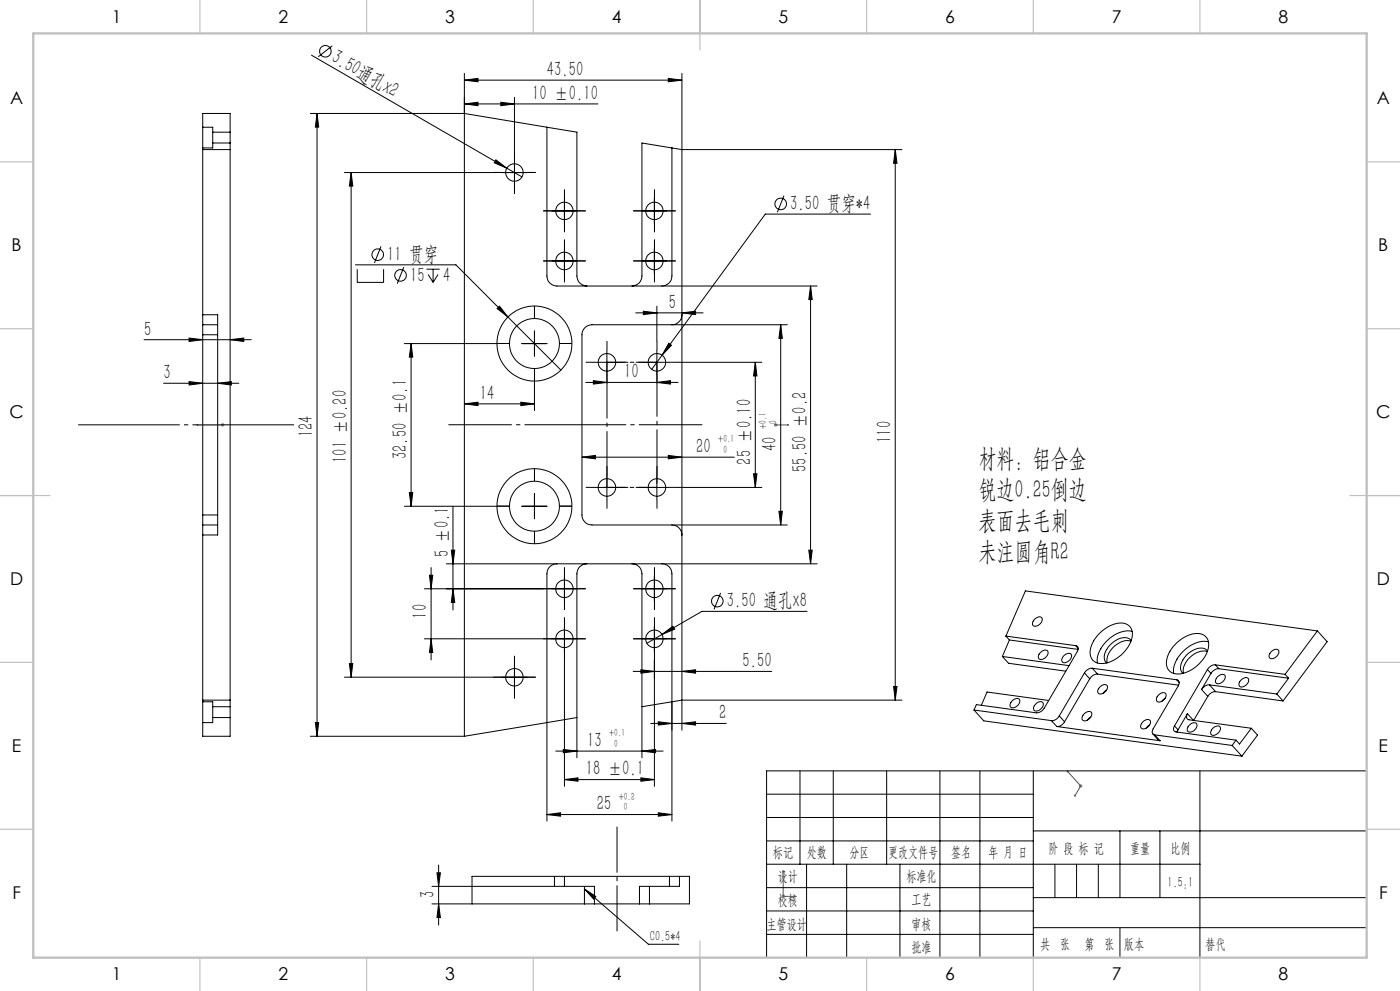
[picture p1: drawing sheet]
<svg xmlns="http://www.w3.org/2000/svg" width="420mm" height="297mm" viewBox="0 0 420 297" stroke-linecap="round" stroke-linejoin="round" font-family="sans-serif">
<g fill="none" stroke="#000" stroke-width=".3">
<path d="M93.5 16.5l58.5 33.9M99.7 13.7l-4.2 3.3M60.8 38.1h3v6.2h-3M63.8 39.6h5.2M93.1 34h46.2l33.8 5.6v43.1a3 3 0 0 0 3 3M95.1 34l.5 4.1h-1zM95.1 34v186.7M139.3 24l4.1-.5v1zM139.3 22v198.7M139.3 24h65.3M139.3 31.1l4.1-.4v1zM139.3 31.1h40.1"/>
<path d="M150.2 30.7l4.1 .4-4.1 .6zM154.3 29.2v16.1M164.1 38.1v44.6a3 3 0 0 0 3 3h78M200.5 23.5l4.1 .5-4.1 .5zM204.6 22v196.8M60.8 44.8h8.2M63.8 42.9h5.2M103.3 51.7h44.7M105.3 51.7l.5 4.1h-1zM105.3 51.7v151.2M148.8 47.9l3.2 2.5-3.7-1.6zM150.6 51.7h7.5"/>
<path d="M152 50.4l4.6 2.6M154.3 48v7.5M169.3 59.5v7.5M196.3 59.5v7.5M201.6 44.3v38.4a3 3 0 0 1-3 3M201.6 44.3l-9-1.4v39.8a3 3 0 0 1-3 3M201.6 44.3l3 .5h66M235.2 58.6l-2 5M268.6 44.8v165M268.6 44.8l.5 4.1h-1zM106.6 79.4h30.2l15.6 15.6M114.3 73.8l-2 5"/>
<path d="M165.6 78.2h7.5M165.6 63.2h7.5M169.3 74.5v7.4M192.6 78.2h7.5M192.6 63.2h7.5M196.3 74.5v7.4M261.2 64.2h-31.6l-31 42.3M60.8 94.3v3M60.8 97.3v3M60.8 97.3h4.5M60.8 94.3v-60.3h8.2v186.7h-8.2v-60.4M60.8 94.3h4.5v66h-4.5"/>
<path d="M107.2 80.7v3.9h7.9v-3.9M121.1 80l-1.9 5M128 80.7h3.9M128.4 82.3l1.5 2.3M129.9 80.7v3.9M131.4 82.3l-1.5 2.3M149.1 92.5l.8-.7 2.5 3.2zM152.4 95l15.9 15.9M160.3 99.2v7.5M190.7 93.8h20.2M193 93.3l4.1 .5-4.1 .5zM197.1 91.8v10.4"/>
<path d="M204.6 94.3a3 3 0 0 1-3 3M204.6 93.8l4.1-.5v1zM234.2 97.3l.5 4.1h-1zM234.2 97.3v60M236.2 97.3h-58.6a3 3 0 0 0-3 3v54a3 3 0 0 0 3 3h58.6M243.2 85.7l.5 4.1h-1.1zM243.2 85.7v83.3M43.2 101.8h32.2M49.1 114.9h22.5M56.7 101.3l4.1 .5-4.1 .5zM56.7 114.4l4.1 .5-4.1 .5zM60.8 100.3v54"/>
<path d="M60.8 100.3h4.5M65.3 114.9l4.1-.5v1zM69 101.8l4.1-.5v1zM121.3 103h27.8M123.3 103l.5 4h-1zM123.3 103v48.7M156.6 103h7.5M160.3 114.2v8.8M175.7 114.6h27.7M178 114.1l4.1 .5-4.1 .5zM178.3 108.6h7.5M182.1 104.8v7.5"/>
<path d="M193.3 108.6h7.5M197.1 114.6l4.1-.5v1zM197.1 104.8v7.5M198.6 106.5l-3.1 4.2M200.6 102.9l.8 .6-2.8 3zM203.4 108.6h25.2M226.6 108.6v37.5M226.6 108.6l.5 4.1h-1zM139.3 121l4.1-.5v1.1zM139.3 121h21M156.2 120.5l4.1 .5-4.1 .6zM174.6 137l4-.5v1z"/>
<path d="M174.6 137h45.7M200.5 136.5l4.1 .5-4.1 .5zM60.8 157.3v3M60.8 154.3v3M60.8 157.3h4.5M60.8 154.3h4.5M121.3 151.7h27.8M122.8 147.6h1l-.5 4.1zM135.9 151.8v31M156.6 151.7h7.5M160.3 148v7.5M178.3 146.1h7.5"/>
<path d="M182.1 142.3v7.5M193.3 146.1h7.5M197.1 142.3v7.5M201.6 157.3a3 3 0 0 1 3 3M203.4 146.1h25.2M226.1 142h1l-.5 4.1zM233.7 153.2h1l-.5 4.1zM127.3 176.5h35.6M128.8 172.4h1l-.5 4.1zM129.3 170.1v27.7M133.9 169h111.2M135.4 164.9h1l-.5 4.1z"/>
<path d="M135.9 176.5l.5 4h-1zM165.6 176.5h7.5M167.1 169a2.95 2.95 0 0 0-3 3v74.1M169.3 172.7v7.5M176.1 169a2.95 2.95 0 0 0-3 3v55.1M189.6 169a2.95 2.95 0 0 1 3 3v55.1M192.6 176.5h7.5M196.3 172.7v7.5M198.6 169a2.95 2.95 0 0 1 3 3v74.1M216.2 177.7l-2 4.9M242.6 164.9h1.1l-.5 4.1zM104.8 198.9h1l-.5 4z"/>
<path d="M127.3 191.4h35.6M129.3 191.4l.5 4.1h-1zM154.3 199.2v7.5M165.6 191.4h7.5M169.3 197.8v37.9M169.3 187.7v7.5M192.6 191.4h7.5M196.3 197.8v37.9M196.3 187.7v7.5M198.6 190.1l3.3-2.4 .5 .9zM242.1 183.2h-31.5l-16.5 9.6M300.7 196.7l20 2.8"/>
<path d="M300.7 196.7l1.9 2.1 17.2 2.4M301.8 190.6l20.9 2.9M301.8 190.6l1 1.2M302.8 191.8l20.6 2.8M302.8 191.8l-2.1 4.9M310.5 185.5a1.3 1.3 0 0 1 2.2-.1 2.13 2.13 0 0 1-2.7 2.1l-.2-1.1zM312.2 195.5a1.19 1.19 0 0 1 1.2-.7 1.19 1.19 0 0 1 1 .8 2.13 2.13 0 0 1-2.7 1.9l-.2-.5 .1-.6zM319 196.7a1.57 1.57 0 0 1 2.5-.4 2.12 2.12 0 0 1-2.7 2.1l-.3-.7zM322.7 193.5a1.05 1.05 0 0 1 .5 1.8l-9.9 16.9a2.77 2.77 0 0 1-2.4 1.4l-18-2.4-.7 1.6M322.7 193.5l.8 .8M329.5 190.1a9.1 9.1 0 0 1 7.8-3.3 3.5 3.5 0 0 1 2.1 5 10.7 10.7 0 0 1-9.1 7.1 3.3 3.3 0 0 1-3.1-4.8l.9-2zM339.3 192.2a6.1 6.1 0 0 0-6.5 3.3l-.7 1.7 .1 1.4"/>
<path d="M339.4 192a3.4 3.4 0 0 0-4.6-.1 6.1 6.1 0 0 0-3.4 5.9l.6 .9M339.7 189.2a9.7 9.7 0 0 0-9.8 5.9l-.7 2v1.6M353 192.7a8.1 8.1 0 0 1 7.8-2.6 3.6 3.6 0 0 1 1.5 4.9 10.7 10.7 0 0 1-9.1 7 3.3 3.3 0 0 1-3.1-4.8l.9-2zM362.2 195.3a6.4 6.4 0 0 0-7.1 4.5v2M362.3 195.1a3.4 3.4 0 0 0-4.6-.1 6 6 0 0 0-3.4 5.9l.6 .9M362.5 192.4a9.3 9.3 0 0 0-9 4.5 6.8 6.8 0 0 0-1.4 4.9M364.6 199.2a2.68 2.68 0 0 0-2.4 1.5M364.6 199.2l20.9 2.9M364.6 199.2l1.1 1.2M381.2 195.5a1.52 1.52 0 0 1 2.4-.4 2.12 2.12 0 0 1-2.6 2.1l-.3-.7zM395.2 189.1l-87.6-12-5.8 13.5M395.2 189.1l-9.7 13"/>
<path d="M395.2 189.1l2.9 3.2-13.2 17.8M60.8 209.8h8.2M60.8 210.3h3v6.3h-3M63.8 211.8h5.2M63.8 215h5.2M94.6 216.6h1l-.5 4.1zM103.3 202.9h44.7M150.6 202.9h7.5M173.1 215l-33.8 5.7M190 201.2h41.5M192.3 200.7l4 .5-4 .6zM195.2 216.8h22.7"/>
<path d="M197.5 216.3l4.1 .5-4.1 .5zM204.6 216.8l4.1-.5v1zM204.6 201.2l4.1-.5v1.1zM268.1 205.7h1l-.5 4.1zM270.6 209.8h-66l-12 2M292.2 212.8l23.2 3.2M292.2 212.8l2.9 3.2 77.5 10.6M303.7 209.9a1.3 1.3 0 0 1 2.2-.1 2.11 2.11 0 0 1-2.7 2.1l-.2-.7zM310.8 210.9a1.21 1.21 0 0 1 1.2-.6 1.21 1.21 0 0 1 1 .8 2.18 2.18 0 0 1-2.7 1.8l-.2-.4v-.7zM314.6 209.9l-18.5-2.5-1.7 4M315.4 216l1.6 1.7M317 217.7l31 4.3"/>
<path d="M317.8 214.6a2.58 2.58 0 0 1-2.4 1.4M317.8 214.6l1.6 1.7M319.4 216.3a2.58 2.58 0 0 1-2.4 1.4M325.3 213.9a1.21 1.21 0 0 1 1.2-.7 1.21 1.21 0 0 1 1.1 .8 2.17 2.17 0 0 1-2.8 1.9l-.2-.8zM325.3 201.7l-7.5 12.9M325.3 201.7l1.6 1.7M326.9 203.4l-7.5 12.9M327.2 214.9l-1 .9M327.7 200.3a2.77 2.77 0 0 0-2.4 1.4M327.7 200.3l25.3 3.4M327.7 200.3l1.6 1.7M329.3 202a2.68 2.68 0 0 0-2.4 1.4"/>
<path d="M329.3 202l24.3 3.3M329.8 206.1a1.49 1.49 0 0 1 2.4-.4 2.09 2.09 0 0 1-2.7 2.1l-.2-.7zM332 206.9l-1.1 .9M342.9 216.2a1.3 1.3 0 0 1 2.2-.1 2.11 2.11 0 0 1-2.7 2.2l-.2-.8zM344.8 217.3l-.9 .9M345.9 220l1.6 1.8 .5 .2M347.4 208.5a1.71 1.71 0 0 1 2.3-.6 2.03 2.03 0 0 1-2.6 2.3l-.2-.7zM349.5 209.3l-1 .9M352.4 217.6a1.03 1.03 0 0 0-.4 1 1.03 1.03 0 0 0 .8 .8l18 2.4M352.4 217.6l1 1.1M353 203.7a1.1 1.1 0 0 1 .5 1.9l-7.6 12.8a1.07 1.07 0 0 0 .5 1.8M353 203.7l.8 .9"/>
<path d="M353.4 218.7l-.3 .7M356.2 213.9a1.1 1.1 0 0 0 .5 1.8l18.7 2.6M356.2 213.9l-2.8 4.8M356.2 213.9l1.8 2M356.9 217.2a1.22 1.22 0 0 1 1.2-.6 1.22 1.22 0 0 1 1 .8 2.18 2.18 0 0 1-2.7 1.8l-.2-.4v-.6zM360.5 206.7l1.8 2M362.2 200.7l-9.8 16.9M362.2 200.7l1.1 1.1M362.3 208.7l-4.2 7.2M362.8 205.2a2.68 2.68 0 0 0-2.3 1.5M362.8 205.2l20.2 2.8M362.8 205.2l1.9 2.1"/>
<path d="M363.3 201.8l-2.8 4.9M363.9 218.2a1.21 1.21 0 0 1 1.2-.7 1.21 1.21 0 0 1 1 .8 2.17 2.17 0 0 1-2.7 1.9l-.2-.7zM364.7 207.3a2.77 2.77 0 0 0-2.4 1.4M364.7 207.3l20.2 2.8M365.1 203a1.57 1.57 0 0 1 2.5-.4 2.12 2.12 0 0 1-2.7 2.1l-.3-.7zM365.7 200.4a2.88 2.88 0 0 0-2.4 1.4M365.7 200.4l20.9 2.9M372.4 203.7a1.19 1.19 0 0 1 1.2-.7 1.19 1.19 0 0 1 1 .8 2.13 2.13 0 0 1-2.7 1.9l-.1-1.1zM375.4 218.3l-3.5 4.7-1.1-1.2M375.4 218.3l1.9 2-4.7 6.3M383 208l1.9 2.1M385.5 202.1l1.1 1.2"/>
<path d="M386.6 203.3l-3.6 4.7M93.1 220.7h46.2M166.7 225.1h32.2M169 224.6l4.1 .5-4.1 .5zM169.3 233.6l4.1-.5v1zM169.3 233.6h27M192.3 233.1l4 .5-4 .5zM192.6 225.1l4.1-.5v1zM230 238h80M240 231v28M250 231v28M266 231v28"/>
<path d="M282 231v56M294 231v56M310 231v56M346.4 220.2l23.2 3.2M346.4 220.2l1.6 1.8M360 231v56M369.6 223.4l3 3.2M370.8 221.8l-1.2 1.6M410 231h-180v56M131.6 259.3v17.9M164.1 244.1l4.1-.5v1zM164.1 244.1h37.5"/>
<path d="M197.5 243.6l4.1 .5-4.1 .5zM230 245h80M230 252h80M230 259h130M242 259v28M254 259v28M270 259v28M310 249h100M336 249v20M348 249v20M129.6 270.9h45.7M131.1 261.6h1l-.5 4z"/>
<path d="M131.6 270.9l.5 4.1h-1zM166.3 262.6h3M166.3 262.6h-24.7v8.3M166.3 262.6v3M169.3 262.6h31.5M169.3 262.6v3M175.3 266.4l19.2 16.6h9.2M175.3 265.6h3v5.3M175.3 270.9h3M175.3 265.6h-45.7M175.3 265.6v5.3M175.3 266.4l3.5 2.3-.7 .7z"/>
<path d="M178.3 270.9h13.5M191.8 270.9h3M194.8 265.6h-3v5.3M194.8 265.6v5.3M200.8 262.6h3M200.8 262.6v3M203.8 262.6v3h-9M203.8 262.6h3v8.3h-12M230 266h80M230 273h80M310 269h100M310 278h100"/>
<path d="M230 280h80"/>
<circle cx="97.6" cy="15.4" r="1.72"/>
<circle cx="154.3" cy="51.7" r="2.62"/>
<circle cx="113.3" cy="76.3" r="1.73"/>
<circle cx="169.3" cy="63.2" r="2.62"/>
<circle cx="169.3" cy="78.2" r="2.63"/>
<circle cx="196.3" cy="78.2" r="2.63"/>
<circle cx="196.3" cy="63.2" r="2.62"/>
<circle cx="234.2" cy="61.1" r="1.73"/>
<circle cx="120.2" cy="82.5" r="1.73"/>
<circle cx="160.3" cy="103" r="7.5"/>
<circle cx="160.3" cy="103" r="11.3"/>
<circle cx="182.1" cy="108.6" r="2.63"/>
<circle cx="197.1" cy="108.6" r="2.63"/>
<circle cx="160.3" cy="151.7" r="7.5"/>
<circle cx="160.3" cy="151.7" r="11.2"/>
<circle cx="182.1" cy="146.1" r="2.63"/>
<circle cx="197.1" cy="146.1" r="2.63"/>
<circle cx="169.3" cy="176.5" r="2.63"/>
<circle cx="196.3" cy="176.5" r="2.63"/>
<circle cx="169.3" cy="191.5" r="2.63"/>
<circle cx="196.3" cy="191.5" r="2.63"/>
<circle cx="215.2" cy="180.2" r="1.73"/>
<circle cx="154.3" cy="203" r="2.63"/>
</g>
<g fill="none" stroke="#00f" stroke-width=".3">
<path d="M59.1 127.3h.3h-.3M59.1 127.3h7.7M66.7 127.3h.2zM66.8 127.3h.1M232.6 127.3h.2zM232.7 127.3h.1M232.7 127.3h3.9M236.6 127.3h-.4h.4M320.1 231l4.1 4.5-1.8 3.2M320.1 231l.3 .1-.1 .2zM322.5 238.3l-.1 .4zM234.9 260.9l.2 .4h-.2z"/>
<path d="M234.9 260.9v7.7h3.9M238.4 268.6h.4l-.4 .1z"/>
</g>
<g fill="none" stroke="#808080" stroke-width=".3">
<path d="M66.3 127.3h1M66.5 127l.7 .7M66.8 126.8v1M67.2 127l-.7 .7M232.2 127.3h1M232.3 127l.7 .7M232.7 126.8v1M233 127l-.7 .7M323.7 235.5h1M323.8 235.2l.8 .7M324.2 235.1v.9M324.6 235.2l-.8 .7"/>
<path d="M234.5 268.6h1M234.6 268.3l.7 .7M234.9 268.1v1M235.3 268.3l-.7 .7"/>
</g>
<g fill="none" stroke="#000" stroke-width=".3" stroke-dasharray="30.5 1.3 1.3 1.3" stroke-linecap="butt">
<path d="M150.6 51.7h-2.6M154.3 47.9v-2.6M154.3 55.4v2.7M158.1 51.7h2.6M169.3 59.4v-2.6M196.3 59.4v-2.6M165.6 63.2h-2.6M165.6 78.2h-2.6M169.3 66.9v2.7M169.3 74.4v-2.6M173.1 63.2h2.6M173.1 78.2h2.6"/>
<path d="M192.6 78.2h-2.6M192.6 63.2h-2.6M196.3 74.4v-2.6M196.3 66.9v2.7M200.1 78.2h2.6M200.1 63.2h2.6M160.3 95.4v-3.7M169.3 81.9v2.7M196.3 81.9v2.7M152.8 102.9h-3.7M160.3 110.4v3.8M167.8 102.9h3.8"/>
<path d="M178.3 108.6h-2.6M182.1 104.8v-2.6M182.1 112.3v2.6M185.8 108.6h2.7M193.3 108.6h-2.6M197.1 104.8v-2.6M197.1 112.3v2.6M200.8 108.6h2.7M152.8 151.7h-3.7M160.3 144.2v-3.8M160.3 159.2v3.7M167.8 151.7h3.8"/>
<path d="M178.3 146.1h-2.6M181.3 146.1h.8M182.1 142.3v-2.6M182.1 149.8v2.6M185.8 146.1h2.7M193.3 146.1h-2.6M197.1 142.3v-2.6M197.1 149.8v2.6M200.8 146.1h2.7M165.6 176.4h-2.6M169.3 172.7v-2.6M173.1 176.4h2.6"/>
<path d="M192.6 176.4h-2.6M196.3 172.7v-2.6M200.1 176.4h2.6M154.3 199.2v-2.6M165.6 191.4h-2.6M169.3 187.7v-2.6M169.3 195.2v2.6M169.3 180.2v2.6M173.1 191.4h2.6M192.6 191.4h-2.6M196.3 180.2v2.6M196.3 187.7v-2.6"/>
<path d="M196.3 195.2v2.6M200.1 191.4h2.6M150.6 202.9h-2.6M154.3 206.7v2.6M158.1 202.9h2.6"/>
</g>
<path d="M134.5 127.3h76.2" fill="none" stroke="#000" stroke-width=".3" stroke-dasharray="30.5 1.3 1.3 1.3" stroke-dashoffset="11.4" stroke-linecap="butt"/>
<path d="M182.1 146.1v-37.5" fill="none" stroke="#000" stroke-width=".3" stroke-dasharray="30.5 1.3 1.3 1.3" stroke-dashoffset="13.6" stroke-linecap="butt"/>
<path d="M197.1 108.6h-15M182.1 146.1h15" fill="none" stroke="#000" stroke-width=".3" stroke-dasharray="30.5 1.3 1.3 1.3" stroke-dashoffset="24.9" stroke-linecap="butt"/>
<path d="M197.1 108.6v36.4" fill="none" stroke="#000" stroke-width=".3" stroke-dasharray="30.5 1.3 1.3 1.3" stroke-dashoffset="14.2" stroke-linecap="butt"/>
<path d="M89.5 127.3h-67.3" fill="none" stroke="#000" stroke-width=".3" stroke-dasharray="30.5 1.3 1.3 1.3" stroke-dashoffset="-1.3" stroke-linecap="butt"/>
<path d="M185.1 247.8v31.3" fill="none" stroke="#000" stroke-width=".3" stroke-dasharray="30.5 1.3 1.3 1.3" stroke-dashoffset="16.7" stroke-linecap="butt"/>
<path d="M316.5 259v10M323 259v10M329.5 259v10M336 278v9" fill="none" stroke="#0a0605" stroke-width=".3"/>
<g fill="none" stroke="#c0c0c0" stroke-width=".35">
<path d="M60 0v10M110 0v10M160 0v10M210 0v15M260 0v10M310 0v10M360 0v10M0 48.5h10M410 48.5h10M0 98.5h10M410 98.5h10M0 148.5h15"/>
<path d="M405 148.5h15M0 198.5h10M410 198.5h10M0 248.5h10M410 248.5h10M60 287v10M110 287v10M160 287v10M210 282v15M260 287v10M310 287v10M360 287v10"/>
</g>
<path d="M10 10h400v277h-400z" fill="none" stroke="#c0c0c0" stroke-width=".7"/>
<path d="M175.3 266.4l3.5 2.3-.7 .7z" fill="#000"/>
<g fill="#00f">
<path d="M322.5 238.3l-.1 .4zM320.1 231l.2 .3 .1-.2zM236.2 127.3h.4zM232.6 127.3h.2z"/>
<path d="M66.7 127.3h.2zM59.1 127.3h.3zM238.4 268.6h.4l-.4 .1zM234.9 260.9l.2 .4h-.2z"/>
</g>
<g fill="#000">
<path d="M148.8 47.9l3.2 2.5-3.7-1.6z"/>
<path d="M150.2 30.7l4.1 .4-4.1 .6zM139.3 31.1l4.1-.4v1zM204.6 216.8l4.1-.5v1zM197.5 216.3l4.1 .5-4.1 .5zM65.3 114.9l4.1-.5v1zM56.7 114.4l4.1 .5-4.1 .5z"/>
<path d="M123.3 103l.5 4h-1zM122.8 147.6h1l-.5 4.1zM234.2 97.3l.5 4.1h-1zM233.7 153.2h1l-.5 4.1zM226.6 108.6l.5 4.1h-1zM226.1 142h1l-.5 4.1zM243.2 85.7l.5 4.1h-1.1zM242.6 164.9h1.1l-.5 4.1zM105.3 51.7l.5 4.1h-1zM104.8 198.9h1l-.5 4zM95.1 34l.5 4.1h-1zM94.6 216.6h1l-.5 4.1zM131.1 261.6h1l-.5 4zM131.6 270.9l.5 4.1h-1z"/>
<path d="M174.6 137l4-.5v1zM200.5 136.5l4.1 .5-4.1 .5zM169 224.6l4.1 .5-4.1 .5zM192.6 225.1l4.1-.5v1zM169.3 233.6l4.1-.5v1zM192.3 233.1l4 .5-4 .5zM164.1 244.1l4.1-.5v1zM197.5 243.6l4.1 .5-4.1 .5zM193 93.3l4.1 .5-4.1 .5zM204.6 93.8l4.1-.5v1zM178 114.1l4.1 .5-4.1 .5zM197.1 114.6l4.1-.5v1zM139.3 24l4.1-.5v1zM200.5 23.5l4.1 .5-4.1 .5zM198.6 190.1l3.8-1.5-.5-.9zM139.3 121l4.1-.5v1.1zM156.2 120.5l4.1 .5-4.1 .6zM149.1 92.5l3.3 2.5-2.5-3.2zM192.3 200.7l4 .5-4 .6zM204.6 201.2l4.1-.5v1.1zM200.6 102.9l-2 3.6 2.8-3zM56.7 101.3l4.1 .5-4.1 .5zM69 101.8l4.1-.5v1z"/>
<path d="M135.9 176.5l.5 4h-1zM135.4 164.9h1l-.5 4.1zM129.3 191.4l.5 4.1h-1zM128.8 172.4h1l-.5 4.1zM268.1 205.7h1l-.5 4.1zM268.6 44.8l.5 4.1h-1z"/>
</g>
<g font-size="7.8">
<text x="293.5" y="140.1">材料：铝合金</text>
<text x="293.5" y="149.4">锐边0.25倒边</text>
<text x="293.5" y="158.6">表面去毛刺</text>
<text x="293.5" y="167.9">未注圆角R2</text>
</g>
<g font-size="6.3">
<text x="99.2" y="18.4" transform="rotate(30 99.2 18.4)">3.50通孔x2</text>
<text x="164.1" y="22.7">43.50</text>
<text x="159.7" y="29.9">10 ±0.10</text>
<text x="237.1" y="63">3.50 贯穿*4</text>
<text x="116.2" y="78.2">11 贯穿</text>
<text x="123" y="84.4">15</text>
<text x="133" y="84.4">4</text>
<text x="200.6" y="92.5">5</text>
<text x="43.2" y="100.6">5</text>
<text x="49.1" y="113.6">3</text>
<text x="187.2" y="113.3">10</text>
<text x="143.9" y="119.8">14</text>
<text x="93.9" y="131.1" transform="rotate(-90 93.9 131.1)">124</text>
<text x="122.1" y="137.7" transform="rotate(-90 122.1 137.7)">32.50 ±0.1</text>
<text x="208.9" y="135.7">20</text>
<text x="233" y="135.1" transform="rotate(-90 233 135.1)">40</text>
<text x="267.3" y="132.7" transform="rotate(-90 267.3 132.7)">110</text>
<text x="104.1" y="138.8" transform="rotate(-90 104.1 138.8)">101 ±0.20</text>
<text x="225.3" y="139.3" transform="rotate(-90 225.3 139.3)">25 ±0.10</text>
<text x="241.9" y="141.5" transform="rotate(-90 241.9 141.5)">55.50 ±0.2</text>
<text x="134.7" y="167.1" transform="rotate(-90 134.7 167.1)">5 ±0.1</text>
<text x="128.1" y="185.4" transform="rotate(-90 128.1 185.4)">10</text>
<text x="218.1" y="182">3.50 通孔x8</text>
<text x="222.8" y="200">5.50</text>
<text x="215.7" y="215.5">2</text>
<text x="176.2" y="223.8">13</text>
<text x="175.7" y="232.4">18 ±0.1</text>
<text x="179.1" y="242.8">25</text>
<text x="130.4" y="269.1" transform="rotate(-90 130.4 269.1)">3</text>
</g>
<g font-size="5.3">
<text x="33.5" y="6.8">1</text>
<text x="83.5" y="6.8">2</text>
<text x="133.5" y="6.8">3</text>
<text x="183.5" y="6.8">4</text>
<text x="233.5" y="6.8">5</text>
<text x="283.5" y="6.8">6</text>
<text x="333.5" y="6.8">7</text>
<text x="383.5" y="6.8">8</text>
<text x="3" y="31.1">A</text>
<text x="413" y="31.1">A</text>
<text x="3.5" y="75.3">B</text>
<text x="413.5" y="75.3">B</text>
<text x="2.8" y="125.3">C</text>
<text x="412.8" y="125.3">C</text>
<text x="3" y="175.3">D</text>
<text x="413" y="175.3">D</text>
<text x="3.6" y="225.3">E</text>
<text x="413.6" y="225.3">E</text>
<text x="3.7" y="269.6">F</text>
<text x="413.7" y="269.6">F</text>
<text x="33.5" y="293.8">1</text>
<text x="83.5" y="293.8">2</text>
<text x="133.5" y="293.8">3</text>
<text x="183.5" y="293.8">4</text>
<text x="233.5" y="293.8">5</text>
<text x="283.5" y="293.8">6</text>
<text x="333.5" y="293.8">7</text>
<text x="383.5" y="293.8">8</text>
</g>
<g font-size="4.4">
<text x="231.9" y="256.9">标记</text>
<text x="242.1" y="256.9">处数</text>
<text x="254.9" y="256.9">分区</text>
<text x="266.5" y="256.9">更改文件号</text>
<text x="285.4" y="256.9">签名</text>
<text x="296.5" y="256.9">年 月 日</text>
<text x="314.5" y="255.6">阶 段 标 记</text>
<text x="339" y="255.6">重量</text>
<text x="351.1" y="255.6">比例</text>
<text x="233.3" y="263.9">设计</text>
<text x="271.9" y="263.9">标准化</text>
<text x="350.3" y="265.7">1.5:1</text>
<text x="233.3" y="271.1">校核</text>
<text x="273.4" y="271">工艺</text>
<text x="229.9" y="278.3">主管设计</text>
<text x="273.4" y="278.3">审核</text>
<text x="195" y="282.1">C0.5*4</text>
<text x="273.4" y="285.2">批准</text>
<text x="312.1" y="284.4">共 张</text>
<text x="325.3" y="284.4">第 张</text>
<text x="337.1" y="284.4">版本</text>
</g>
<text font-size="4.4" fill="#0a0605" x="361.6" y="284.4">替代</text>
<g font-size="3.1">
<text x="229.9" y="128.5" transform="rotate(-90 229.9 128.5)">+0.1</text>
<text x="233" y="127" transform="rotate(-90 233 127)">0</text>
<text x="215.5" y="132.6">+0.1</text>
<text x="217" y="135.7">0</text>
<text x="182.7" y="220.7">+0.1</text>
<text x="184.3" y="223.8">0</text>
<text x="185.6" y="239.7">+0.2</text>
<text x="187.2" y="242.8">0</text>
</g>
</svg>
